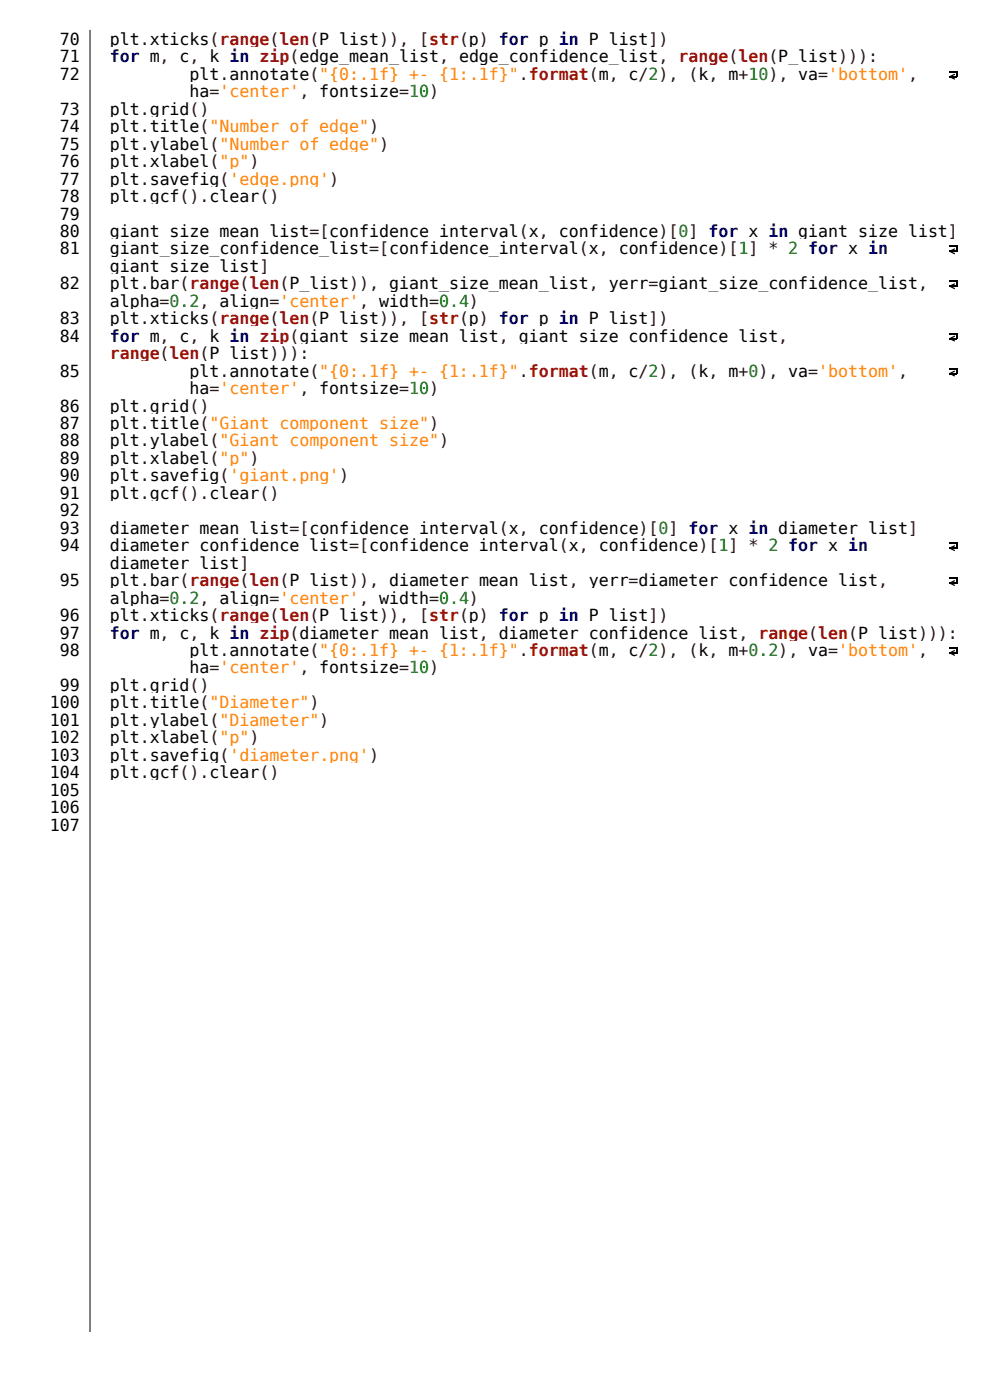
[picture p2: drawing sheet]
<svg xmlns="http://www.w3.org/2000/svg" width="210mm" height="297mm" viewBox="0 0 210 297" stroke-linecap="round" stroke-linejoin="round" font-family="sans-serif">
<path d="M202.5 15.7l-1 .6 1 .5" fill="none" stroke="#000" stroke-width=".26"/>
<path d="M201.3 16.1h1.6v.3h-1.6zM201.3 15.1h1.9v.2h-1.9zM202.9 15.3h.3v1.1h-.3z" fill="#000"/>
<g fill="#fff">
<path d="M6.3 17.5h196.9v3.7h-196.9z"/>
<path d="M40.2 17.5h4.2v3.7h-4.2z"/>
<path d="M44.4 17.5h2.2v3.7h-2.2z"/>
<path d="M46.6 17.5h16.9v3.7h-16.9z"/>
<path d="M63.5 17.5h2.1v3.7h-2.1z"/>
<path d="M65.6 17.5h2.1v3.7h-2.1z"/>
<path d="M67.7 17.5h17v3.7h-17z"/>
<path d="M84.7 17.5h2.1v3.7h-2.1z"/>
<path d="M86.8 17.5h4.2v3.7h-4.2z"/>
<path d="M91 17.5h2.1v3.7h-2.1z"/>
<path d="M93.1 17.5h2.1v3.7h-2.1z"/>
<path d="M95.2 17.5h108v3.7h-108z"/>
<path d="M12.7 21.2h10.6v3.7h-10.6z"/>
<path d="M23.3 21.2h6.3v3.7h-6.3z"/>
<path d="M29.6 21.2h2.1v3.7h-2.1z"/>
<path d="M31.7 21.2h8.5v3.7h-8.5z"/>
<path d="M40.2 21.2h4.2v3.7h-4.2z"/>
<path d="M44.4 21.2h2.2v3.7h-2.2z"/>
<path d="M46.6 21.2h156.6v3.7h-156.6z"/>
<path d="M12.7 24.9h10.6v3.7h-10.6z"/>
<path d="M23.3 24.9h6.3v3.7h-6.3z"/>
<path d="M29.6 24.9h2.1v3.7h-2.1z"/>
<path d="M31.7 24.9h10.6v3.7h-10.6z"/>
<path d="M42.3 24.9h2.1v3.7h-2.1z"/>
<path d="M44.4 24.9h33.9v3.7h-33.9z"/>
<path d="M78.3 24.9h2.1v3.7h-2.1z"/>
<path d="M80.4 24.9h2.1v3.7h-2.1z"/>
<path d="M82.5 24.9h120.7v3.7h-120.7z"/>
<path d="M12.7 28.6h10.6v3.7h-10.6z"/>
<path d="M23.3 28.6h6.3v3.7h-6.3z"/>
<path d="M29.6 28.6h2.1v3.7h-2.1z"/>
<path d="M31.7 28.6h12.7v3.7h-12.7z"/>
<path d="M44.4 28.6h2.2v3.7h-2.2z"/>
<path d="M46.6 28.6h33.8v3.7h-33.8z"/>
<path d="M80.4 28.6h2.1v3.7h-2.1z"/>
<path d="M82.5 28.6h2.2v3.7h-2.2z"/>
<path d="M84.7 28.6h118.5v3.7h-118.5z"/>
<path d="M12.7 32.3h10.6v3.7h-10.6z"/>
<path d="M23.3 32.3h6.3v3.7h-6.3z"/>
<path d="M29.6 32.3h2.1v3.7h-2.1z"/>
<path d="M31.7 32.3h12.7v3.7h-12.7z"/>
<path d="M44.4 32.3h2.2v3.7h-2.2z"/>
<path d="M46.6 32.3h6.3v3.7h-6.3z"/>
<path d="M52.9 32.3h2.1v3.7h-2.1z"/>
<path d="M55 32.3h2.1v3.7h-2.1z"/>
<path d="M57.1 32.3h146.1v3.7h-146.1z"/>
<path d="M12.7 36h10.6v3.7h-10.6z"/>
<path d="M23.3 36h6.3v3.7h-6.3z"/>
<path d="M29.6 36h2.1v3.7h-2.1z"/>
<path d="M31.7 36h14.9v3.7h-14.9z"/>
<path d="M46.6 36h2.1v3.7h-2.1z"/>
<path d="M48.7 36h21.1v3.7h-21.1z"/>
<path d="M69.8 36h2.2v3.7h-2.2z"/>
<path d="M72 36h2.1v3.7h-2.1z"/>
<path d="M74.1 36h129.1v3.7h-129.1z"/>
<path d="M12.7 39.7h10.6v3.7h-10.6z"/>
<path d="M23.3 39.7h6.3v3.7h-6.3z"/>
<path d="M29.6 39.7h2.1v3.7h-2.1z"/>
<path d="M31.7 39.7h6.4v3.7h-6.4z"/>
<path d="M38.1 39.7h6.3v3.7h-6.3z"/>
<path d="M44.4 39.7h10.6v3.7h-10.6z"/>
<path d="M55 39.7h4.3v3.7h-4.3z"/>
<path d="M59.3 39.7h2.1v3.7h-2.1z"/>
<path d="M61.4 39.7h141.8v3.7h-141.8z"/>
<path d="M12.7 43.4h10.6v3.7h-10.6z"/>
<path d="M23.3 43.4h2.1v3.7h-2.1z"/>
<path d="M25.4 43.4h177.8v3.7h-177.8z"/>
<path d="M12.7 47.1h10.6v3.7h-10.6z"/>
<path d="M23.3 47.1h42.3v3.7h-42.3z"/>
<path d="M65.6 47.1h4.2v3.7h-4.2z"/>
<path d="M69.8 47.1h40.3v3.7h-40.3z"/>
<path d="M110.1 47.1h2.1v3.7h-2.1z"/>
<path d="M112.2 47.1h2.1v3.7h-2.1z"/>
<path d="M114.3 47.1h2.1v3.7h-2.1z"/>
<path d="M116.4 47.1h2.1v3.7h-2.1z"/>
<path d="M118.5 47.1h21.2v3.7h-21.2z"/>
<path d="M139.7 47.1h4.2v3.7h-4.2z"/>
<path d="M143.9 47.1h2.1v3.7h-2.1z"/>
<path d="M146 47.1h2.2v3.7h-2.2z"/>
<path d="M148.2 47.1h2.1v3.7h-2.1z"/>
<path d="M150.3 47.1h6.3v3.7h-6.3z"/>
<path d="M156.6 47.1h2.1v3.7h-2.1z"/>
<path d="M158.7 47.1h2.2v3.7h-2.2z"/>
<path d="M160.9 47.1h2.1v3.7h-2.1z"/>
<path d="M163 47.1h4.2v3.7h-4.2z"/>
<path d="M167.2 47.1h2.1v3.7h-2.1z"/>
<path d="M169.3 47.1h31.8v3.7h-31.8z"/>
<path d="M201.1 47.1h2.1v3.7h-2.1z"/>
<path d="M203.2 47.1h2.1v3.7h-2.1z"/>
<path d="M12.7 50.8h10.6v3.7h-10.6z"/>
<path d="M23.3 50.8h55v3.7h-55z"/>
<path d="M78.3 50.8h4.2v3.7h-4.2z"/>
<path d="M82.5 50.8h40.3v3.7h-40.3z"/>
<path d="M122.8 50.8h2.1v3.7h-2.1z"/>
<path d="M124.9 50.8h2.1v3.7h-2.1z"/>
<path d="M127 50.8h2.1v3.7h-2.1z"/>
<path d="M129.1 50.8h2.1v3.7h-2.1z"/>
<path d="M131.2 50.8h21.2v3.7h-21.2z"/>
<path d="M152.4 50.8h4.2v3.7h-4.2z"/>
<path d="M156.6 50.8h2.1v3.7h-2.1z"/>
<path d="M158.7 50.8h2.2v3.7h-2.2z"/>
<path d="M160.9 50.8h2.1v3.7h-2.1z"/>
<path d="M163 50.8h2.1v3.7h-2.1z"/>
<path d="M165.1 50.8h2.1v3.7h-2.1z"/>
<path d="M167.2 50.8h2.1v3.7h-2.1z"/>
<path d="M169.3 50.8h2.1v3.7h-2.1z"/>
<path d="M171.4 50.8h6.4v3.7h-6.4z"/>
<path d="M177.8 50.8h2.1v3.7h-2.1z"/>
<path d="M179.9 50.8h2.1v3.7h-2.1z"/>
<path d="M182 50.8h2.1v3.7h-2.1z"/>
<path d="M184.1 50.8h4.3v3.7h-4.3z"/>
<path d="M188.4 50.8h2.1v3.7h-2.1z"/>
<path d="M190.5 50.8h2.1v3.7h-2.1z"/>
<path d="M192.6 50.8h10.6v3.7h-10.6z"/>
</g>
<path d="M202.5 52.8l-1 .5 1 .5" fill="none" stroke="#000" stroke-width=".26"/>
<path d="M201.3 53.2h1.6v.2h-1.6zM201.3 52.1h1.9v.3h-1.9zM202.9 52.4h.3v1h-.3z" fill="#000"/>
<g fill="#fff">
<path d="M23.3 54.5h31.7v3.7h-31.7z"/>
<path d="M55 54.5h2.1v3.7h-2.1z"/>
<path d="M57.1 54.5h2.2v3.7h-2.2z"/>
<path d="M59.3 54.5h143.9v3.7h-143.9z"/>
<path d="M12.7 58.2h10.6v3.7h-10.6z"/>
<path d="M23.3 58.2h6.3v3.7h-6.3z"/>
<path d="M29.6 58.2h2.1v3.7h-2.1z"/>
<path d="M31.7 58.2h6.4v3.7h-6.4z"/>
<path d="M38.1 58.2h2.1v3.7h-2.1z"/>
<path d="M40.2 58.2h10.6v3.7h-10.6z"/>
<path d="M50.8 58.2h2.1v3.7h-2.1z"/>
<path d="M52.9 58.2h6.4v3.7h-6.4z"/>
<path d="M59.3 58.2h2.1v3.7h-2.1z"/>
<path d="M61.4 58.2h12.7v3.7h-12.7z"/>
<path d="M74.1 58.2h6.3v3.7h-6.3z"/>
<path d="M80.4 58.2h2.1v3.7h-2.1z"/>
<path d="M82.5 58.2h42.4v3.7h-42.4z"/>
<path d="M124.9 58.2h2.1v3.7h-2.1z"/>
<path d="M127 58.2h2.1v3.7h-2.1z"/>
<path d="M129.1 58.2h8.5v3.7h-8.5z"/>
<path d="M137.6 58.2h2.1v3.7h-2.1z"/>
<path d="M139.7 58.2h55v3.7h-55z"/>
<path d="M194.7 58.2h2.1v3.7h-2.1z"/>
<path d="M196.8 58.2h2.2v3.7h-2.2z"/>
<path d="M199 58.2h2.1v3.7h-2.1z"/>
<path d="M201.1 58.2h2.1v3.7h-2.1z"/>
</g>
<path d="M202.5 60.2l-1 .5 1 .6" fill="none" stroke="#000" stroke-width=".26"/>
<path d="M201.3 59.5h1.9v.3h-1.9zM202.9 59.8h.3v1.1h-.3zM201.3 60.6h1.6v.3h-1.6z" fill="#000"/>
<g fill="#fff">
<path d="M23.3 61.9h10.6v3.7h-10.6z"/>
<path d="M33.9 61.9h2.1v3.7h-2.1z"/>
<path d="M36 61.9h6.3v3.7h-6.3z"/>
<path d="M42.3 61.9h2.1v3.7h-2.1z"/>
<path d="M44.4 61.9h2.2v3.7h-2.2z"/>
<path d="M46.6 61.9h10.5v3.7h-10.5z"/>
<path d="M57.1 61.9h2.2v3.7h-2.2z"/>
<path d="M59.3 61.9h16.9v3.7h-16.9z"/>
<path d="M76.2 61.9h2.1v3.7h-2.1z"/>
<path d="M78.3 61.9h2.1v3.7h-2.1z"/>
<path d="M80.4 61.9h10.6v3.7h-10.6z"/>
<path d="M91 61.9h2.1v3.7h-2.1z"/>
<path d="M93.1 61.9h6.4v3.7h-6.4z"/>
<path d="M99.5 61.9h2.1v3.7h-2.1z"/>
<path d="M101.6 61.9h2.1v3.7h-2.1z"/>
<path d="M103.7 61.9h99.5v3.7h-99.5z"/>
<path d="M12.7 65.6h10.6v3.7h-10.6z"/>
<path d="M23.3 65.6h6.3v3.7h-6.3z"/>
<path d="M29.6 65.6h2.1v3.7h-2.1z"/>
<path d="M31.7 65.6h12.7v3.7h-12.7z"/>
<path d="M44.4 65.6h2.2v3.7h-2.2z"/>
<path d="M46.6 65.6h10.5v3.7h-10.5z"/>
<path d="M57.1 65.6h2.2v3.7h-2.2z"/>
<path d="M59.3 65.6h6.3v3.7h-6.3z"/>
<path d="M65.6 65.6h2.1v3.7h-2.1z"/>
<path d="M67.7 65.6h12.7v3.7h-12.7z"/>
<path d="M80.4 65.6h6.4v3.7h-6.4z"/>
<path d="M86.8 65.6h2.1v3.7h-2.1z"/>
<path d="M88.9 65.6h2.1v3.7h-2.1z"/>
<path d="M91 65.6h6.4v3.7h-6.4z"/>
<path d="M97.4 65.6h2.1v3.7h-2.1z"/>
<path d="M99.5 65.6h2.1v3.7h-2.1z"/>
<path d="M101.6 65.6h2.1v3.7h-2.1z"/>
<path d="M103.7 65.6h2.1v3.7h-2.1z"/>
<path d="M105.8 65.6h6.4v3.7h-6.4z"/>
<path d="M112.2 65.6h2.1v3.7h-2.1z"/>
<path d="M114.3 65.6h2.1v3.7h-2.1z"/>
<path d="M116.4 65.6h2.1v3.7h-2.1z"/>
<path d="M118.5 65.6h4.3v3.7h-4.3z"/>
<path d="M122.8 65.6h2.1v3.7h-2.1z"/>
<path d="M124.9 65.6h12.7v3.7h-12.7z"/>
<path d="M137.6 65.6h4.2v3.7h-4.2z"/>
<path d="M141.8 65.6h2.1v3.7h-2.1z"/>
<path d="M143.9 65.6h59.3v3.7h-59.3z"/>
<path d="M12.7 69.3h10.6v3.7h-10.6z"/>
<path d="M23.3 69.3h6.3v3.7h-6.3z"/>
<path d="M29.6 69.3h2.1v3.7h-2.1z"/>
<path d="M31.7 69.3h2.2v3.7h-2.2z"/>
<path d="M33.9 69.3h2.1v3.7h-2.1z"/>
<path d="M36 69.3h2.1v3.7h-2.1z"/>
<path d="M38.1 69.3h2.1v3.7h-2.1z"/>
<path d="M40.2 69.3h2.1v3.7h-2.1z"/>
<path d="M42.3 69.3h2.1v3.7h-2.1z"/>
<path d="M44.4 69.3h2.2v3.7h-2.2z"/>
<path d="M46.6 69.3h2.1v3.7h-2.1z"/>
<path d="M48.7 69.3h4.2v3.7h-4.2z"/>
<path d="M52.9 69.3h2.1v3.7h-2.1z"/>
<path d="M55 69.3h6.4v3.7h-6.4z"/>
<path d="M61.4 69.3h2.1v3.7h-2.1z"/>
<path d="M63.5 69.3h42.3v3.7h-42.3z"/>
<path d="M105.8 69.3h2.1v3.7h-2.1z"/>
<path d="M107.9 69.3h2.2v3.7h-2.2z"/>
<path d="M110.1 69.3h55v3.7h-55z"/>
<path d="M165.1 69.3h2.1v3.7h-2.1z"/>
<path d="M167.2 69.3h2.1v3.7h-2.1z"/>
<path d="M169.3 69.3h2.1v3.7h-2.1z"/>
<path d="M171.4 69.3h31.8v3.7h-31.8z"/>
</g>
<path d="M202.5 71.3l-1 .5 1 .6" fill="none" stroke="#000" stroke-width=".26"/>
<path d="M201.3 71.7h1.6v.3h-1.6zM201.3 70.6h1.9v.3h-1.9zM202.9 70.9h.3v1.1h-.3z" fill="#000"/>
<g fill="#fff">
<path d="M23.3 73h10.6v3.7h-10.6z"/>
<path d="M33.9 73h2.1v3.7h-2.1z"/>
<path d="M36 73h6.3v3.7h-6.3z"/>
<path d="M42.3 73h2.1v3.7h-2.1z"/>
<path d="M44.4 73h12.7v3.7h-12.7z"/>
<path d="M57.1 73h8.5v3.7h-8.5z"/>
<path d="M65.6 73h2.1v3.7h-2.1z"/>
<path d="M67.7 73h135.5v3.7h-135.5z"/>
<path d="M12.7 76.7h10.6v3.7h-10.6z"/>
<path d="M23.3 76.7h16.9v3.7h-16.9z"/>
<path d="M40.2 76.7h6.4v3.7h-6.4z"/>
<path d="M46.6 76.7h2.1v3.7h-2.1z"/>
<path d="M48.7 76.7h16.9v3.7h-16.9z"/>
<path d="M65.6 76.7h2.1v3.7h-2.1z"/>
<path d="M67.7 76.7h42.4v3.7h-42.4z"/>
<path d="M110.1 76.7h2.1v3.7h-2.1z"/>
<path d="M112.2 76.7h12.7v3.7h-12.7z"/>
<path d="M124.9 76.7h2.1v3.7h-2.1z"/>
<path d="M127 76.7h2.1v3.7h-2.1z"/>
<path d="M129.1 76.7h2.1v3.7h-2.1z"/>
<path d="M131.2 76.7h2.1v3.7h-2.1z"/>
<path d="M133.3 76.7h2.2v3.7h-2.2z"/>
<path d="M135.5 76.7h2.1v3.7h-2.1z"/>
<path d="M137.6 76.7h2.1v3.7h-2.1z"/>
<path d="M139.7 76.7h4.2v3.7h-4.2z"/>
<path d="M143.9 76.7h2.1v3.7h-2.1z"/>
<path d="M146 76.7h2.2v3.7h-2.2z"/>
<path d="M148.2 76.7h2.1v3.7h-2.1z"/>
<path d="M150.3 76.7h2.1v3.7h-2.1z"/>
<path d="M152.4 76.7h2.1v3.7h-2.1z"/>
<path d="M154.5 76.7h2.1v3.7h-2.1z"/>
<path d="M156.6 76.7h2.1v3.7h-2.1z"/>
<path d="M158.7 76.7h2.2v3.7h-2.2z"/>
<path d="M160.9 76.7h4.2v3.7h-4.2z"/>
<path d="M165.1 76.7h2.1v3.7h-2.1z"/>
<path d="M167.2 76.7h4.2v3.7h-4.2z"/>
<path d="M171.4 76.7h2.2v3.7h-2.2z"/>
<path d="M173.6 76.7h16.9v3.7h-16.9z"/>
<path d="M190.5 76.7h2.1v3.7h-2.1z"/>
<path d="M192.6 76.7h2.1v3.7h-2.1z"/>
<path d="M194.7 76.7h2.1v3.7h-2.1z"/>
<path d="M196.8 76.7h6.4v3.7h-6.4z"/>
</g>
<path d="M202.5 78.7l-1 .5 1 .6" fill="none" stroke="#000" stroke-width=".26"/>
<path d="M201.3 79.1h1.6v.3h-1.6zM201.3 78.1h1.9v.2h-1.9zM202.9 78.3h.3v1.1h-.3z" fill="#000"/>
<g fill="#fff">
<path d="M6.3 80.4h196.9v3.7h-196.9z"/>
<path d="M40.2 80.4h4.2v3.7h-4.2z"/>
<path d="M44.4 80.4h2.2v3.7h-2.2z"/>
<path d="M46.6 80.4h16.9v3.7h-16.9z"/>
<path d="M63.5 80.4h2.1v3.7h-2.1z"/>
<path d="M65.6 80.4h2.1v3.7h-2.1z"/>
<path d="M67.7 80.4h17v3.7h-17z"/>
<path d="M84.7 80.4h2.1v3.7h-2.1z"/>
<path d="M86.8 80.4h4.2v3.7h-4.2z"/>
<path d="M91 80.4h2.1v3.7h-2.1z"/>
<path d="M93.1 80.4h2.1v3.7h-2.1z"/>
<path d="M95.2 80.4h108v3.7h-108z"/>
<path d="M12.7 84.1h10.6v3.7h-10.6z"/>
<path d="M23.3 84.1h6.3v3.7h-6.3z"/>
<path d="M29.6 84.1h2.1v3.7h-2.1z"/>
<path d="M31.7 84.1h8.5v3.7h-8.5z"/>
<path d="M40.2 84.1h4.2v3.7h-4.2z"/>
<path d="M44.4 84.1h2.2v3.7h-2.2z"/>
<path d="M46.6 84.1h156.6v3.7h-156.6z"/>
<path d="M12.7 87.8h10.6v3.7h-10.6z"/>
<path d="M23.3 87.8h6.3v3.7h-6.3z"/>
<path d="M29.6 87.8h2.1v3.7h-2.1z"/>
<path d="M31.7 87.8h10.6v3.7h-10.6z"/>
<path d="M42.3 87.8h2.1v3.7h-2.1z"/>
<path d="M44.4 87.8h46.6v3.7h-46.6z"/>
<path d="M91 87.8h2.1v3.7h-2.1z"/>
<path d="M93.1 87.8h2.1v3.7h-2.1z"/>
<path d="M95.2 87.8h108v3.7h-108z"/>
<path d="M12.7 91.5h10.6v3.7h-10.6z"/>
<path d="M23.3 91.5h6.3v3.7h-6.3z"/>
<path d="M29.6 91.5h2.1v3.7h-2.1z"/>
<path d="M31.7 91.5h12.7v3.7h-12.7z"/>
<path d="M44.4 91.5h2.2v3.7h-2.2z"/>
<path d="M46.6 91.5h46.5v3.7h-46.5z"/>
<path d="M93.1 91.5h2.1v3.7h-2.1z"/>
<path d="M95.2 91.5h2.2v3.7h-2.2z"/>
<path d="M97.4 91.5h105.8v3.7h-105.8z"/>
<path d="M12.7 95.2h10.6v3.8h-10.6z"/>
<path d="M23.3 95.2h6.3v3.8h-6.3z"/>
<path d="M29.6 95.2h2.1v3.8h-2.1z"/>
<path d="M31.7 95.2h12.7v3.8h-12.7z"/>
<path d="M44.4 95.2h2.2v3.8h-2.2z"/>
<path d="M46.6 95.2h6.3v3.8h-6.3z"/>
<path d="M52.9 95.2h2.1v3.8h-2.1z"/>
<path d="M55 95.2h2.1v3.8h-2.1z"/>
<path d="M57.1 95.2h146.1v3.8h-146.1z"/>
<path d="M12.7 99h10.6v3.7h-10.6z"/>
<path d="M23.3 99h6.3v3.7h-6.3z"/>
<path d="M29.6 99h2.1v3.7h-2.1z"/>
<path d="M31.7 99h14.9v3.7h-14.9z"/>
<path d="M46.6 99h2.1v3.7h-2.1z"/>
<path d="M48.7 99h23.3v3.7h-23.3z"/>
<path d="M72 99h2.1v3.7h-2.1z"/>
<path d="M74.1 99h2.1v3.7h-2.1z"/>
<path d="M76.2 99h127v3.7h-127z"/>
<path d="M12.7 102.7h10.6v3.7h-10.6z"/>
<path d="M23.3 102.7h6.3v3.7h-6.3z"/>
<path d="M29.6 102.7h2.1v3.7h-2.1z"/>
<path d="M31.7 102.7h6.4v3.7h-6.4z"/>
<path d="M38.1 102.7h6.3v3.7h-6.3z"/>
<path d="M44.4 102.7h10.6v3.7h-10.6z"/>
<path d="M55 102.7h4.3v3.7h-4.3z"/>
<path d="M59.3 102.7h2.1v3.7h-2.1z"/>
<path d="M61.4 102.7h141.8v3.7h-141.8z"/>
<path d="M12.7 106.4h10.6v3.7h-10.6z"/>
<path d="M23.3 106.4h2.1v3.7h-2.1z"/>
<path d="M25.4 106.4h177.8v3.7h-177.8z"/>
<path d="M12.7 110.1h10.6v3.7h-10.6z"/>
<path d="M23.3 110.1h38.1v3.7h-38.1z"/>
<path d="M61.4 110.1h4.2v3.7h-4.2z"/>
<path d="M65.6 110.1h40.2v3.7h-40.2z"/>
<path d="M105.8 110.1h2.1v3.7h-2.1z"/>
<path d="M107.9 110.1h2.2v3.7h-2.2z"/>
<path d="M110.1 110.1h2.1v3.7h-2.1z"/>
<path d="M112.2 110.1h2.1v3.7h-2.1z"/>
<path d="M114.3 110.1h21.2v3.7h-21.2z"/>
<path d="M135.5 110.1h4.2v3.7h-4.2z"/>
<path d="M139.7 110.1h2.1v3.7h-2.1z"/>
<path d="M141.8 110.1h2.1v3.7h-2.1z"/>
<path d="M143.9 110.1h2.1v3.7h-2.1z"/>
<path d="M146 110.1h6.4v3.7h-6.4z"/>
<path d="M152.4 110.1h2.1v3.7h-2.1z"/>
<path d="M154.5 110.1h2.1v3.7h-2.1z"/>
<path d="M156.6 110.1h2.1v3.7h-2.1z"/>
<path d="M158.7 110.1h4.3v3.7h-4.3z"/>
<path d="M163 110.1h2.1v3.7h-2.1z"/>
<path d="M165.1 110.1h27.5v3.7h-27.5z"/>
<path d="M192.6 110.1h2.1v3.7h-2.1z"/>
<path d="M194.7 110.1h2.1v3.7h-2.1z"/>
<path d="M196.8 110.1h6.4v3.7h-6.4z"/>
<path d="M12.7 113.8h10.6v3.7h-10.6z"/>
<path d="M23.3 113.8h50.8v3.7h-50.8z"/>
<path d="M74.1 113.8h4.2v3.7h-4.2z"/>
<path d="M78.3 113.8h40.2v3.7h-40.2z"/>
<path d="M118.5 113.8h2.1v3.7h-2.1z"/>
<path d="M120.6 113.8h2.2v3.7h-2.2z"/>
<path d="M122.8 113.8h2.1v3.7h-2.1z"/>
<path d="M124.9 113.8h2.1v3.7h-2.1z"/>
<path d="M127 113.8h21.2v3.7h-21.2z"/>
<path d="M148.2 113.8h4.2v3.7h-4.2z"/>
<path d="M152.4 113.8h2.1v3.7h-2.1z"/>
<path d="M154.5 113.8h2.1v3.7h-2.1z"/>
<path d="M156.6 113.8h2.1v3.7h-2.1z"/>
<path d="M158.7 113.8h2.2v3.7h-2.2z"/>
<path d="M160.9 113.8h2.1v3.7h-2.1z"/>
<path d="M163 113.8h2.1v3.7h-2.1z"/>
<path d="M165.1 113.8h2.1v3.7h-2.1z"/>
<path d="M167.2 113.8h6.4v3.7h-6.4z"/>
<path d="M173.6 113.8h2.1v3.7h-2.1z"/>
<path d="M175.7 113.8h2.1v3.7h-2.1z"/>
<path d="M177.8 113.8h2.1v3.7h-2.1z"/>
<path d="M179.9 113.8h4.2v3.7h-4.2z"/>
<path d="M184.1 113.8h2.2v3.7h-2.2z"/>
<path d="M186.3 113.8h2.1v3.7h-2.1z"/>
<path d="M188.4 113.8h14.8v3.7h-14.8z"/>
</g>
<path d="M202.5 115.8l-1 .5 1 .5" fill="none" stroke="#000" stroke-width=".26"/>
<path d="M201.3 116.2h1.6v.2h-1.6zM201.3 115.1h1.9v.3h-1.9zM202.9 115.4h.3v1h-.3z" fill="#000"/>
<g fill="#fff">
<path d="M23.3 117.5h27.5v3.7h-27.5z"/>
<path d="M50.8 117.5h2.1v3.7h-2.1z"/>
<path d="M52.9 117.5h2.1v3.7h-2.1z"/>
<path d="M55 117.5h148.2v3.7h-148.2z"/>
<path d="M12.7 121.2h10.6v3.7h-10.6z"/>
<path d="M23.3 121.2h6.3v3.7h-6.3z"/>
<path d="M29.6 121.2h2.1v3.7h-2.1z"/>
<path d="M31.7 121.2h6.4v3.7h-6.4z"/>
<path d="M38.1 121.2h2.1v3.7h-2.1z"/>
<path d="M40.2 121.2h10.6v3.7h-10.6z"/>
<path d="M50.8 121.2h2.1v3.7h-2.1z"/>
<path d="M52.9 121.2h6.4v3.7h-6.4z"/>
<path d="M59.3 121.2h2.1v3.7h-2.1z"/>
<path d="M61.4 121.2h12.7v3.7h-12.7z"/>
<path d="M74.1 121.2h6.3v3.7h-6.3z"/>
<path d="M80.4 121.2h2.1v3.7h-2.1z"/>
<path d="M82.5 121.2h38.1v3.7h-38.1z"/>
<path d="M120.6 121.2h2.2v3.7h-2.2z"/>
<path d="M122.8 121.2h2.1v3.7h-2.1z"/>
<path d="M124.9 121.2h8.4v3.7h-8.4z"/>
<path d="M133.3 121.2h2.2v3.7h-2.2z"/>
<path d="M135.5 121.2h50.8v3.7h-50.8z"/>
<path d="M186.3 121.2h2.1v3.7h-2.1z"/>
<path d="M188.4 121.2h2.1v3.7h-2.1z"/>
<path d="M190.5 121.2h2.1v3.7h-2.1z"/>
<path d="M192.6 121.2h10.6v3.7h-10.6z"/>
</g>
<path d="M202.5 123.2l-1 .5 1 .5" fill="none" stroke="#000" stroke-width=".26"/>
<path d="M201.3 123.6h1.6v.2h-1.6zM201.3 122.5h1.9v.3h-1.9zM202.9 122.8h.3v1h-.3z" fill="#000"/>
<g fill="#fff">
<path d="M23.3 124.9h10.6v3.7h-10.6z"/>
<path d="M33.9 124.9h2.1v3.7h-2.1z"/>
<path d="M36 124.9h6.3v3.7h-6.3z"/>
<path d="M42.3 124.9h2.1v3.7h-2.1z"/>
<path d="M44.4 124.9h2.2v3.7h-2.2z"/>
<path d="M46.6 124.9h10.5v3.7h-10.5z"/>
<path d="M57.1 124.9h2.2v3.7h-2.2z"/>
<path d="M59.3 124.9h16.9v3.7h-16.9z"/>
<path d="M76.2 124.9h2.1v3.7h-2.1z"/>
<path d="M78.3 124.9h2.1v3.7h-2.1z"/>
<path d="M80.4 124.9h10.6v3.7h-10.6z"/>
<path d="M91 124.9h2.1v3.7h-2.1z"/>
<path d="M93.1 124.9h6.4v3.7h-6.4z"/>
<path d="M99.5 124.9h2.1v3.7h-2.1z"/>
<path d="M101.6 124.9h2.1v3.7h-2.1z"/>
<path d="M103.7 124.9h99.5v3.7h-99.5z"/>
<path d="M12.7 128.6h10.6v3.7h-10.6z"/>
<path d="M23.3 128.6h6.3v3.7h-6.3z"/>
<path d="M29.6 128.6h2.1v3.7h-2.1z"/>
<path d="M31.7 128.6h12.7v3.7h-12.7z"/>
<path d="M44.4 128.6h2.2v3.7h-2.2z"/>
<path d="M46.6 128.6h10.5v3.7h-10.5z"/>
<path d="M57.1 128.6h2.2v3.7h-2.2z"/>
<path d="M59.3 128.6h6.3v3.7h-6.3z"/>
<path d="M65.6 128.6h2.1v3.7h-2.1z"/>
<path d="M67.7 128.6h12.7v3.7h-12.7z"/>
<path d="M80.4 128.6h6.4v3.7h-6.4z"/>
<path d="M86.8 128.6h2.1v3.7h-2.1z"/>
<path d="M88.9 128.6h2.1v3.7h-2.1z"/>
<path d="M91 128.6h6.4v3.7h-6.4z"/>
<path d="M97.4 128.6h2.1v3.7h-2.1z"/>
<path d="M99.5 128.6h2.1v3.7h-2.1z"/>
<path d="M101.6 128.6h2.1v3.7h-2.1z"/>
<path d="M103.7 128.6h2.1v3.7h-2.1z"/>
<path d="M105.8 128.6h6.4v3.7h-6.4z"/>
<path d="M112.2 128.6h2.1v3.7h-2.1z"/>
<path d="M114.3 128.6h2.1v3.7h-2.1z"/>
<path d="M116.4 128.6h2.1v3.7h-2.1z"/>
<path d="M118.5 128.6h4.3v3.7h-4.3z"/>
<path d="M122.8 128.6h2.1v3.7h-2.1z"/>
<path d="M124.9 128.6h12.7v3.7h-12.7z"/>
<path d="M137.6 128.6h4.2v3.7h-4.2z"/>
<path d="M141.8 128.6h2.1v3.7h-2.1z"/>
<path d="M143.9 128.6h59.3v3.7h-59.3z"/>
<path d="M12.7 132.3h10.6v3.7h-10.6z"/>
<path d="M23.3 132.3h6.3v3.7h-6.3z"/>
<path d="M29.6 132.3h2.1v3.7h-2.1z"/>
<path d="M31.7 132.3h2.2v3.7h-2.2z"/>
<path d="M33.9 132.3h2.1v3.7h-2.1z"/>
<path d="M36 132.3h2.1v3.7h-2.1z"/>
<path d="M38.1 132.3h2.1v3.7h-2.1z"/>
<path d="M40.2 132.3h2.1v3.7h-2.1z"/>
<path d="M42.3 132.3h2.1v3.7h-2.1z"/>
<path d="M44.4 132.3h2.2v3.7h-2.2z"/>
<path d="M46.6 132.3h2.1v3.7h-2.1z"/>
<path d="M48.7 132.3h4.2v3.7h-4.2z"/>
<path d="M52.9 132.3h2.1v3.7h-2.1z"/>
<path d="M55 132.3h6.4v3.7h-6.4z"/>
<path d="M61.4 132.3h2.1v3.7h-2.1z"/>
<path d="M63.5 132.3h38.1v3.7h-38.1z"/>
<path d="M101.6 132.3h2.1v3.7h-2.1z"/>
<path d="M103.7 132.3h2.1v3.7h-2.1z"/>
<path d="M105.8 132.3h50.8v3.7h-50.8z"/>
<path d="M156.6 132.3h2.1v3.7h-2.1z"/>
<path d="M158.7 132.3h2.2v3.7h-2.2z"/>
<path d="M160.9 132.3h10.5v3.7h-10.5z"/>
<path d="M171.4 132.3h2.2v3.7h-2.2z"/>
<path d="M173.6 132.3h6.3v3.7h-6.3z"/>
<path d="M179.9 132.3h2.1v3.7h-2.1z"/>
<path d="M182 132.3h12.7v3.7h-12.7z"/>
<path d="M194.7 132.3h8.5v3.7h-8.5z"/>
<path d="M203.2 132.3h2.1v3.7h-2.1z"/>
<path d="M12.7 136h10.6v3.7h-10.6z"/>
<path d="M23.3 136h16.9v3.7h-16.9z"/>
<path d="M40.2 136h6.4v3.7h-6.4z"/>
<path d="M46.6 136h2.1v3.7h-2.1z"/>
<path d="M48.7 136h16.9v3.7h-16.9z"/>
<path d="M65.6 136h2.1v3.7h-2.1z"/>
<path d="M67.7 136h42.4v3.7h-42.4z"/>
<path d="M110.1 136h2.1v3.7h-2.1z"/>
<path d="M112.2 136h12.7v3.7h-12.7z"/>
<path d="M124.9 136h2.1v3.7h-2.1z"/>
<path d="M127 136h2.1v3.7h-2.1z"/>
<path d="M129.1 136h2.1v3.7h-2.1z"/>
<path d="M131.2 136h2.1v3.7h-2.1z"/>
<path d="M133.3 136h2.2v3.7h-2.2z"/>
<path d="M135.5 136h2.1v3.7h-2.1z"/>
<path d="M137.6 136h2.1v3.7h-2.1z"/>
<path d="M139.7 136h4.2v3.7h-4.2z"/>
<path d="M143.9 136h2.1v3.7h-2.1z"/>
<path d="M146 136h2.2v3.7h-2.2z"/>
<path d="M148.2 136h2.1v3.7h-2.1z"/>
<path d="M150.3 136h2.1v3.7h-2.1z"/>
<path d="M152.4 136h2.1v3.7h-2.1z"/>
<path d="M154.5 136h2.1v3.7h-2.1z"/>
<path d="M156.6 136h2.1v3.7h-2.1z"/>
<path d="M158.7 136h6.4v3.7h-6.4z"/>
<path d="M165.1 136h4.2v3.7h-4.2z"/>
<path d="M169.3 136h2.1v3.7h-2.1z"/>
<path d="M171.4 136h4.3v3.7h-4.3z"/>
<path d="M175.7 136h2.1v3.7h-2.1z"/>
<path d="M177.8 136h16.9v3.7h-16.9z"/>
<path d="M194.7 136h2.1v3.7h-2.1z"/>
<path d="M196.8 136h2.2v3.7h-2.2z"/>
<path d="M199 136h2.1v3.7h-2.1z"/>
<path d="M201.1 136h2.1v3.7h-2.1z"/>
</g>
<path d="M202.5 138l-1 .5 1 .5" fill="none" stroke="#000" stroke-width=".26"/>
<path d="M201.3 138.4h1.6v.2h-1.6zM201.3 137.3h1.9v.3h-1.9zM202.9 137.6h.3v1h-.3z" fill="#000"/>
<g fill="#fff">
<path d="M6.3 139.7h196.9v3.7h-196.9z"/>
<path d="M40.2 139.7h4.2v3.7h-4.2z"/>
<path d="M44.4 139.7h2.2v3.7h-2.2z"/>
<path d="M46.6 139.7h16.9v3.7h-16.9z"/>
<path d="M63.5 139.7h2.1v3.7h-2.1z"/>
<path d="M65.6 139.7h2.1v3.7h-2.1z"/>
<path d="M67.7 139.7h17v3.7h-17z"/>
<path d="M84.7 139.7h2.1v3.7h-2.1z"/>
<path d="M86.8 139.7h4.2v3.7h-4.2z"/>
<path d="M91 139.7h2.1v3.7h-2.1z"/>
<path d="M93.1 139.7h2.1v3.7h-2.1z"/>
<path d="M95.2 139.7h108v3.7h-108z"/>
<path d="M12.7 143.4h10.6v3.7h-10.6z"/>
<path d="M23.3 143.4h6.3v3.7h-6.3z"/>
<path d="M29.6 143.4h2.1v3.7h-2.1z"/>
<path d="M31.7 143.4h8.5v3.7h-8.5z"/>
<path d="M40.2 143.4h4.2v3.7h-4.2z"/>
<path d="M44.4 143.4h2.2v3.7h-2.2z"/>
<path d="M46.6 143.4h156.6v3.7h-156.6z"/>
<path d="M10.6 147.1h12.7v3.7h-12.7z"/>
<path d="M23.3 147.1h6.3v3.7h-6.3z"/>
<path d="M29.6 147.1h2.1v3.7h-2.1z"/>
<path d="M31.7 147.1h10.6v3.7h-10.6z"/>
<path d="M42.3 147.1h2.1v3.7h-2.1z"/>
<path d="M44.4 147.1h21.2v3.7h-21.2z"/>
<path d="M65.6 147.1h2.1v3.7h-2.1z"/>
<path d="M67.7 147.1h2.1v3.7h-2.1z"/>
<path d="M69.8 147.1h133.4v3.7h-133.4z"/>
<path d="M10.6 150.8h12.7v3.7h-12.7z"/>
<path d="M23.3 150.8h6.3v3.7h-6.3z"/>
<path d="M29.6 150.8h2.1v3.7h-2.1z"/>
<path d="M31.7 150.8h12.7v3.7h-12.7z"/>
<path d="M44.4 150.8h2.2v3.7h-2.2z"/>
<path d="M46.6 150.8h21.1v3.7h-21.1z"/>
<path d="M67.7 150.8h2.1v3.7h-2.1z"/>
<path d="M69.8 150.8h2.2v3.7h-2.2z"/>
<path d="M72 150.8h131.2v3.7h-131.2z"/>
<path d="M10.6 154.5h12.7v3.7h-12.7z"/>
<path d="M23.3 154.5h6.3v3.7h-6.3z"/>
<path d="M29.6 154.5h2.1v3.7h-2.1z"/>
<path d="M31.7 154.5h12.7v3.7h-12.7z"/>
<path d="M44.4 154.5h2.2v3.7h-2.2z"/>
<path d="M46.6 154.5h6.3v3.7h-6.3z"/>
<path d="M52.9 154.5h2.1v3.7h-2.1z"/>
<path d="M55 154.5h2.1v3.7h-2.1z"/>
<path d="M57.1 154.5h146.1v3.7h-146.1z"/>
<path d="M10.6 158.2h12.7v3.7h-12.7z"/>
<path d="M23.3 158.2h6.3v3.7h-6.3z"/>
<path d="M29.6 158.2h2.1v3.7h-2.1z"/>
<path d="M31.7 158.2h14.9v3.7h-14.9z"/>
<path d="M46.6 158.2h2.1v3.7h-2.1z"/>
<path d="M48.7 158.2h29.6v3.7h-29.6z"/>
<path d="M78.3 158.2h2.1v3.7h-2.1z"/>
<path d="M80.4 158.2h2.1v3.7h-2.1z"/>
<path d="M82.5 158.2h120.7v3.7h-120.7z"/>
<path d="M10.6 161.9h12.7v3.7h-12.7z"/>
<path d="M23.3 161.9h6.3v3.7h-6.3z"/>
<path d="M29.6 161.9h2.1v3.7h-2.1z"/>
<path d="M31.7 161.9h6.4v3.7h-6.4z"/>
<path d="M38.1 161.9h6.3v3.7h-6.3z"/>
<path d="M44.4 161.9h10.6v3.7h-10.6z"/>
<path d="M55 161.9h4.3v3.7h-4.3z"/>
<path d="M59.3 161.9h2.1v3.7h-2.1z"/>
<path d="M61.4 161.9h141.8v3.7h-141.8z"/>
<path d="M10.6 165.6h12.7v3.7h-12.7z"/>
<path d="M23.3 165.6h2.1v3.7h-2.1z"/>
<path d="M25.4 165.6h177.8v3.7h-177.8z"/>
<path d="M10.6 169.3h12.7v3.7h-12.7z"/>
<path d="M23.3 169.3h2.1v3.7h-2.1z"/>
<path d="M25.4 169.3h177.8v3.7h-177.8z"/>
<path d="M10.6 173h12.7v3.7h-12.7z"/>
<path d="M23.3 173h2.1v3.7h-2.1z"/>
<path d="M25.4 173h177.8v3.7h-177.8z"/>
</g>
<path d="M19.1 6.3v276.3" fill="none" stroke="#000" stroke-width=".21"/>
<g font-size="3.5">
<text x="12.7" y="9.5">70</text>
<text x="23.3" y="9.5">plt</text>
<text x="31.7" y="9.5">xticks</text>
<text x="67.7" y="9.5">P_list</text>
<text x="99.5" y="9.5">p</text>
<text x="114.3" y="9.5">p</text>
<text x="124.9" y="9.5">P_list</text>
<text x="12.7" y="13.2">71</text>
<text x="12.7" y="16.9">72</text>
<text x="31.7" y="13.2">m</text>
<text x="38.1" y="13.2">c</text>
<text x="40.2" y="16.9">plt</text>
<text x="44.4" y="13.2">k</text>
<text x="48.7" y="16.9">annotate</text>
<text x="63.5" y="13.2">edge_mean_list</text>
<text x="97.4" y="13.2">edge_confidence_list</text>
<text x="127" y="16.9">m</text>
<text x="133.3" y="16.9">c</text>
<text x="148.2" y="16.9">k</text>
<text x="154.5" y="16.9">m</text>
<text x="165.1" y="13.2">P_list</text>
<text x="169.3" y="16.9">va</text>
<text x="40.2" y="20.6">ha</text>
<text x="67.7" y="20.6">fontsize</text>
<text x="12.7" y="24.3">73</text>
<text x="12.7" y="28">74</text>
<text x="23.3" y="24.3">plt</text>
<text x="23.3" y="28">plt</text>
<text x="31.7" y="24.3">grid</text>
<text x="31.7" y="28">title</text>
<text x="12.7" y="31.8">75</text>
<text x="12.7" y="35.5">76</text>
<text x="23.3" y="31.8">plt</text>
<text x="23.3" y="35.5">plt</text>
<text x="31.7" y="31.8">ylabel</text>
<text x="31.7" y="35.5">xlabel</text>
<text x="12.7" y="39.2">77</text>
<text x="23.3" y="39.2">plt</text>
<text x="31.7" y="39.2">savefig</text>
<text x="12.7" y="42.9">78</text>
<text x="12.7" y="46.6">79</text>
<text x="23.3" y="42.9">plt</text>
<text x="31.7" y="42.9">gcf</text>
<text x="44.4" y="42.9">clear</text>
<text x="12.7" y="50.3">80</text>
<text x="12.7" y="54">81</text>
<text x="23.3" y="50.3">giant_size_mean_list</text>
<text x="23.3" y="54">giant_size_confidence_list</text>
<text x="69.8" y="50.3">confidence_interval</text>
<text x="82.5" y="54">confidence_interval</text>
<text x="112.2" y="50.3">x</text>
<text x="118.5" y="50.3">confidence</text>
<text x="124.9" y="54">x</text>
<text x="131.2" y="54">confidence</text>
<text x="158.7" y="50.3">x</text>
<text x="169.3" y="50.3">giant_size_list</text>
<text x="179.9" y="54">x</text>
<text x="23.3" y="57.7">giant_size_list</text>
<text x="12.7" y="61.4">82</text>
<text x="23.3" y="61.4">plt</text>
<text x="23.3" y="65.1">alpha</text>
<text x="31.7" y="61.4">bar</text>
<text x="46.6" y="65.1">align</text>
<text x="61.4" y="61.4">P_list</text>
<text x="80.4" y="65.1">width</text>
<text x="82.5" y="61.4">giant_size_mean_list</text>
<text x="129.1" y="61.4">yerr</text>
<text x="139.7" y="61.4">giant_size_confidence_list</text>
<text x="12.7" y="68.8">83</text>
<text x="23.3" y="68.8">plt</text>
<text x="31.7" y="68.8">xticks</text>
<text x="67.7" y="68.8">P_list</text>
<text x="99.5" y="68.8">p</text>
<text x="114.3" y="68.8">p</text>
<text x="124.9" y="68.8">P_list</text>
<text x="12.7" y="72.5">84</text>
<text x="31.7" y="72.5">m</text>
<text x="38.1" y="72.5">c</text>
<text x="44.4" y="72.5">k</text>
<text x="44.4" y="76.2">P_list</text>
<text x="63.5" y="72.5">giant_size_mean_list</text>
<text x="110.1" y="72.5">giant_size_confidence_list</text>
<text x="12.7" y="79.9">85</text>
<text x="40.2" y="79.9">plt</text>
<text x="40.2" y="83.6">ha</text>
<text x="48.7" y="79.9">annotate</text>
<text x="67.7" y="83.6">fontsize</text>
<text x="127" y="79.9">m</text>
<text x="133.3" y="79.9">c</text>
<text x="148.2" y="79.9">k</text>
<text x="154.5" y="79.9">m</text>
<text x="167.2" y="79.9">va</text>
<text x="12.7" y="87.3">86</text>
<text x="23.3" y="87.3">plt</text>
<text x="31.7" y="87.3">grid</text>
<text x="12.7" y="91">87</text>
<text x="12.7" y="94.7">88</text>
<text x="23.3" y="91">plt</text>
<text x="23.3" y="94.7">plt</text>
<text x="31.7" y="91">title</text>
<text x="31.7" y="94.7">ylabel</text>
<text x="12.7" y="98.4">89</text>
<text x="23.3" y="98.4">plt</text>
<text x="31.7" y="98.4">xlabel</text>
<text x="12.7" y="102.1">90</text>
<text x="12.7" y="105.8">91</text>
<text x="23.3" y="102.1">plt</text>
<text x="23.3" y="105.8">plt</text>
<text x="31.7" y="102.1">savefig</text>
<text x="31.7" y="105.8">gcf</text>
<text x="44.4" y="105.8">clear</text>
<text x="12.7" y="109.5">92</text>
<text x="12.7" y="113.2">93</text>
<text x="23.3" y="113.2">diameter_mean_list</text>
<text x="65.6" y="113.2">confidence_interval</text>
<text x="107.9" y="113.2">x</text>
<text x="114.3" y="113.2">confidence</text>
<text x="154.5" y="113.2">x</text>
<text x="165.1" y="113.2">diameter_list</text>
<text x="12.7" y="116.9">94</text>
<text x="23.3" y="116.9">diameter_confidence_list</text>
<text x="78.3" y="116.9">confidence_interval</text>
<text x="120.6" y="116.9">x</text>
<text x="127" y="116.9">confidence</text>
<text x="175.7" y="116.9">x</text>
<text x="12.7" y="124.4">95</text>
<text x="23.3" y="120.6">diameter_list</text>
<text x="23.3" y="124.4">plt</text>
<text x="31.7" y="124.4">bar</text>
<text x="61.4" y="124.4">P_list</text>
<text x="82.5" y="124.4">diameter_mean_list</text>
<text x="124.9" y="124.4">yerr</text>
<text x="135.5" y="124.4">diameter_confidence_list</text>
<text x="12.7" y="131.8">96</text>
<text x="23.3" y="128.1">alpha</text>
<text x="23.3" y="131.8">plt</text>
<text x="31.7" y="131.8">xticks</text>
<text x="46.6" y="128.1">align</text>
<text x="67.7" y="131.8">P_list</text>
<text x="80.4" y="128.1">width</text>
<text x="99.5" y="131.8">p</text>
<text x="114.3" y="131.8">p</text>
<text x="124.9" y="131.8">P_list</text>
<text x="12.7" y="135.5">97</text>
<text x="31.7" y="135.5">m</text>
<text x="38.1" y="135.5">c</text>
<text x="44.4" y="135.5">k</text>
<text x="63.5" y="135.5">diameter_mean_list</text>
<text x="105.8" y="135.5">diameter_confidence_list</text>
<text x="182" y="135.5">P_list</text>
<text x="12.7" y="139.2">98</text>
<text x="40.2" y="139.2">plt</text>
<text x="40.2" y="142.9">ha</text>
<text x="48.7" y="139.2">annotate</text>
<text x="67.7" y="142.9">fontsize</text>
<text x="127" y="139.2">m</text>
<text x="133.3" y="139.2">c</text>
<text x="148.2" y="139.2">k</text>
<text x="154.5" y="139.2">m</text>
<text x="171.4" y="139.2">va</text>
<text x="12.7" y="146.6">99</text>
<text x="23.3" y="146.6">plt</text>
<text x="31.7" y="146.6">grid</text>
<text x="10.6" y="150.3">100</text>
<text x="10.6" y="154">101</text>
<text x="23.3" y="150.3">plt</text>
<text x="23.3" y="154">plt</text>
<text x="31.7" y="150.3">title</text>
<text x="31.7" y="154">ylabel</text>
<text x="10.6" y="157.7">102</text>
<text x="10.6" y="161.4">103</text>
<text x="23.3" y="157.7">plt</text>
<text x="23.3" y="161.4">plt</text>
<text x="31.7" y="157.7">xlabel</text>
<text x="31.7" y="161.4">savefig</text>
<text x="10.6" y="165.1">104</text>
<text x="23.3" y="165.1">plt</text>
<text x="31.7" y="165.1">gcf</text>
<text x="44.4" y="165.1">clear</text>
<text x="10.6" y="168.8">105</text>
<text x="10.6" y="172.5">106</text>
<text x="10.6" y="176.2">107</text>
</g>
<g font-size="3.5" fill="#301010">
<text x="29.6" y="9.5">.</text>
<text x="44.4" y="9.5">(</text>
<text x="57.1" y="9.5">(</text>
<text x="65.6" y="9.5">(</text>
<text x="80.4" y="9.5">)), [</text>
<text x="97.4" y="9.5">(</text>
<text x="101.6" y="9.5">)</text>
<text x="137.6" y="9.5">])</text>
<text x="33.9" y="13.2">,</text>
<text x="40.2" y="13.2">,</text>
<text x="46.6" y="16.9">.</text>
<text x="61.4" y="13.2">(</text>
<text x="65.6" y="16.9">(</text>
<text x="93.1" y="13.2">,</text>
<text x="110.1" y="16.9">.</text>
<text x="124.9" y="16.9">(</text>
<text x="129.1" y="16.9">,</text>
<text x="135.5" y="16.9">/</text>
<text x="139.7" y="13.2">,</text>
<text x="139.7" y="16.9">), (</text>
<text x="150.3" y="16.9">,</text>
<text x="154.5" y="13.2">(</text>
<text x="156.6" y="16.9">+</text>
<text x="163" y="13.2">(</text>
<text x="163" y="16.9">),</text>
<text x="173.6" y="16.9">=</text>
<text x="177.8" y="13.2">))):</text>
<text x="192.6" y="16.9">,</text>
<text x="44.4" y="20.6">=</text>
<text x="63.5" y="20.6">,</text>
<text x="84.7" y="20.6">=</text>
<text x="91" y="20.6">)</text>
<text x="29.6" y="24.3">.</text>
<text x="29.6" y="28">.</text>
<text x="40.2" y="24.3">()</text>
<text x="42.3" y="28">(</text>
<text x="78.3" y="28">)</text>
<text x="29.6" y="31.8">.</text>
<text x="29.6" y="35.5">.</text>
<text x="44.4" y="31.8">(</text>
<text x="44.4" y="35.5">(</text>
<text x="52.9" y="35.5">)</text>
<text x="80.4" y="31.8">)</text>
<text x="29.6" y="39.2">.</text>
<text x="46.6" y="39.2">(</text>
<text x="69.8" y="39.2">)</text>
<text x="29.6" y="42.9">.</text>
<text x="38.1" y="42.9">().</text>
<text x="55" y="42.9">()</text>
<text x="65.6" y="50.3">=[</text>
<text x="78.3" y="54">=[</text>
<text x="110.1" y="50.3">(</text>
<text x="114.3" y="50.3">,</text>
<text x="122.8" y="54">(</text>
<text x="127" y="54">,</text>
<text x="139.7" y="50.3">)[</text>
<text x="146" y="50.3">]</text>
<text x="152.4" y="54">)[</text>
<text x="158.7" y="54">] *</text>
<text x="201.1" y="50.3">]</text>
<text x="55" y="57.7">]</text>
<text x="29.6" y="61.4">.</text>
<text x="33.9" y="65.1">=</text>
<text x="38.1" y="61.4">(</text>
<text x="42.3" y="65.1">,</text>
<text x="50.8" y="61.4">(</text>
<text x="57.1" y="65.1">=</text>
<text x="59.3" y="61.4">(</text>
<text x="74.1" y="61.4">)),</text>
<text x="76.2" y="65.1">,</text>
<text x="91" y="65.1">=</text>
<text x="99.5" y="65.1">)</text>
<text x="124.9" y="61.4">,</text>
<text x="137.6" y="61.4">=</text>
<text x="194.7" y="61.4">,</text>
<text x="29.6" y="68.8">.</text>
<text x="44.4" y="68.8">(</text>
<text x="57.1" y="68.8">(</text>
<text x="65.6" y="68.8">(</text>
<text x="80.4" y="68.8">)), [</text>
<text x="97.4" y="68.8">(</text>
<text x="101.6" y="68.8">)</text>
<text x="137.6" y="68.8">])</text>
<text x="33.9" y="72.5">,</text>
<text x="33.9" y="76.2">(</text>
<text x="40.2" y="72.5">,</text>
<text x="42.3" y="76.2">(</text>
<text x="57.1" y="76.2">))):</text>
<text x="61.4" y="72.5">(</text>
<text x="105.8" y="72.5">,</text>
<text x="165.1" y="72.5">,</text>
<text x="44.4" y="83.6">=</text>
<text x="46.6" y="79.9">.</text>
<text x="63.5" y="83.6">,</text>
<text x="65.6" y="79.9">(</text>
<text x="84.7" y="83.6">=</text>
<text x="91" y="83.6">)</text>
<text x="110.1" y="79.9">.</text>
<text x="124.9" y="79.9">(</text>
<text x="129.1" y="79.9">,</text>
<text x="135.5" y="79.9">/</text>
<text x="139.7" y="79.9">), (</text>
<text x="150.3" y="79.9">,</text>
<text x="156.6" y="79.9">+</text>
<text x="160.9" y="79.9">),</text>
<text x="171.4" y="79.9">=</text>
<text x="190.5" y="79.9">,</text>
<text x="29.6" y="87.3">.</text>
<text x="40.2" y="87.3">()</text>
<text x="29.6" y="91">.</text>
<text x="29.6" y="94.7">.</text>
<text x="42.3" y="91">(</text>
<text x="44.4" y="94.7">(</text>
<text x="91" y="91">)</text>
<text x="93.1" y="94.7">)</text>
<text x="29.6" y="98.4">.</text>
<text x="44.4" y="98.4">(</text>
<text x="52.9" y="98.4">)</text>
<text x="29.6" y="102.1">.</text>
<text x="29.6" y="105.8">.</text>
<text x="38.1" y="105.8">().</text>
<text x="46.6" y="102.1">(</text>
<text x="55" y="105.8">()</text>
<text x="72" y="102.1">)</text>
<text x="61.4" y="113.2">=[</text>
<text x="105.8" y="113.2">(</text>
<text x="110.1" y="113.2">,</text>
<text x="135.5" y="113.2">)[</text>
<text x="141.8" y="113.2">]</text>
<text x="192.6" y="113.2">]</text>
<text x="74.1" y="116.9">=[</text>
<text x="118.5" y="116.9">(</text>
<text x="122.8" y="116.9">,</text>
<text x="148.2" y="116.9">)[</text>
<text x="154.5" y="116.9">] *</text>
<text x="29.6" y="124.4">.</text>
<text x="38.1" y="124.4">(</text>
<text x="50.8" y="120.6">]</text>
<text x="50.8" y="124.4">(</text>
<text x="59.3" y="124.4">(</text>
<text x="74.1" y="124.4">)),</text>
<text x="120.6" y="124.4">,</text>
<text x="133.3" y="124.4">=</text>
<text x="186.3" y="124.4">,</text>
<text x="29.6" y="131.8">.</text>
<text x="33.9" y="128.1">=</text>
<text x="42.3" y="128.1">,</text>
<text x="44.4" y="131.8">(</text>
<text x="57.1" y="128.1">=</text>
<text x="57.1" y="131.8">(</text>
<text x="65.6" y="131.8">(</text>
<text x="76.2" y="128.1">,</text>
<text x="80.4" y="131.8">)), [</text>
<text x="91" y="128.1">=</text>
<text x="97.4" y="131.8">(</text>
<text x="99.5" y="128.1">)</text>
<text x="101.6" y="131.8">)</text>
<text x="137.6" y="131.8">])</text>
<text x="33.9" y="135.5">,</text>
<text x="40.2" y="135.5">,</text>
<text x="61.4" y="135.5">(</text>
<text x="101.6" y="135.5">,</text>
<text x="156.6" y="135.5">,</text>
<text x="171.4" y="135.5">(</text>
<text x="179.9" y="135.5">(</text>
<text x="194.7" y="135.5">))):</text>
<text x="44.4" y="142.9">=</text>
<text x="46.6" y="139.2">.</text>
<text x="63.5" y="142.9">,</text>
<text x="65.6" y="139.2">(</text>
<text x="84.7" y="142.9">=</text>
<text x="91" y="142.9">)</text>
<text x="110.1" y="139.2">.</text>
<text x="124.9" y="139.2">(</text>
<text x="129.1" y="139.2">,</text>
<text x="135.5" y="139.2">/</text>
<text x="139.7" y="139.2">), (</text>
<text x="150.3" y="139.2">,</text>
<text x="156.6" y="139.2">+</text>
<text x="165.1" y="139.2">),</text>
<text x="175.7" y="139.2">=</text>
<text x="194.7" y="139.2">,</text>
<text x="29.6" y="146.6">.</text>
<text x="40.2" y="146.6">()</text>
<text x="29.6" y="150.3">.</text>
<text x="29.6" y="154">.</text>
<text x="42.3" y="150.3">(</text>
<text x="44.4" y="154">(</text>
<text x="65.6" y="150.3">)</text>
<text x="67.7" y="154">)</text>
<text x="29.6" y="157.7">.</text>
<text x="29.6" y="161.4">.</text>
<text x="44.4" y="157.7">(</text>
<text x="46.6" y="161.4">(</text>
<text x="52.9" y="157.7">)</text>
<text x="78.3" y="161.4">)</text>
<text x="29.6" y="165.1">.</text>
<text x="38.1" y="165.1">().</text>
<text x="55" y="165.1">()</text>
</g>
<g font-size="3.5" fill="#911">
<text x="46.6" y="9.5">range</text>
<text x="59.3" y="9.5">len</text>
<text x="91" y="9.5">str</text>
<text x="55" y="13.2">zip</text>
<text x="112.2" y="16.9">format</text>
<text x="143.9" y="13.2">range</text>
<text x="156.6" y="13.2">len</text>
<text x="40.2" y="61.4">range</text>
<text x="52.9" y="61.4">len</text>
<text x="46.6" y="68.8">range</text>
<text x="59.3" y="68.8">len</text>
<text x="91" y="68.8">str</text>
<text x="23.3" y="76.2">range</text>
<text x="36" y="76.2">len</text>
<text x="55" y="72.5">zip</text>
<text x="112.2" y="79.9">format</text>
<text x="40.2" y="124.4">range</text>
<text x="52.9" y="124.4">len</text>
<text x="46.6" y="131.8">range</text>
<text x="59.3" y="131.8">len</text>
<text x="91" y="131.8">str</text>
<text x="55" y="135.5">zip</text>
<text x="160.9" y="135.5">range</text>
<text x="173.6" y="135.5">len</text>
<text x="112.2" y="139.2">format</text>
</g>
<g font-size="3.5" fill="#00007f">
<text x="105.8" y="9.5">for</text>
<text x="118.5" y="9.5">in</text>
<text x="23.3" y="13.2">for</text>
<text x="48.7" y="13.2">in</text>
<text x="150.3" y="50.3">for</text>
<text x="163" y="50.3">in</text>
<text x="171.4" y="54">for</text>
<text x="184.1" y="54">in</text>
<text x="105.8" y="68.8">for</text>
<text x="118.5" y="68.8">in</text>
<text x="23.3" y="72.5">for</text>
<text x="48.7" y="72.5">in</text>
<text x="146" y="113.2">for</text>
<text x="158.7" y="113.2">in</text>
<text x="167.2" y="116.9">for</text>
<text x="179.9" y="116.9">in</text>
<text x="105.8" y="131.8">for</text>
<text x="118.5" y="131.8">in</text>
<text x="23.3" y="135.5">for</text>
<text x="48.7" y="135.5">in</text>
</g>
<g font-size="3.5" fill="#ff8000">
<text x="67.7" y="16.9">&quot;{0:.1f} +- {1:.1f}&quot;</text>
<text x="175.7" y="16.9">'bottom'</text>
<text x="46.6" y="20.6">'center'</text>
<text x="44.4" y="28">&quot;Number of edge&quot;</text>
<text x="46.6" y="31.8">&quot;Number of edge&quot;</text>
<text x="46.6" y="35.5">&quot;p&quot;</text>
<text x="48.7" y="39.2">'edge.png'</text>
<text x="59.3" y="65.1">'center'</text>
<text x="46.6" y="83.6">'center'</text>
<text x="67.7" y="79.9">&quot;{0:.1f} +- {1:.1f}&quot;</text>
<text x="173.6" y="79.9">'bottom'</text>
<text x="44.4" y="91">&quot;Giant component size&quot;</text>
<text x="46.6" y="94.7">&quot;Giant component size&quot;</text>
<text x="46.6" y="98.4">&quot;p&quot;</text>
<text x="48.7" y="102.1">'giant.png'</text>
<text x="59.3" y="128.1">'center'</text>
<text x="46.6" y="142.9">'center'</text>
<text x="67.7" y="139.2">&quot;{0:.1f} +- {1:.1f}&quot;</text>
<text x="177.8" y="139.2">'bottom'</text>
<text x="44.4" y="150.3">&quot;Diameter&quot;</text>
<text x="46.6" y="154">&quot;Diameter&quot;</text>
<text x="46.6" y="157.7">&quot;p&quot;</text>
<text x="48.7" y="161.4">'diameter.png'</text>
</g>
<g font-size="3.5" fill="#007f00">
<text x="137.6" y="16.9">2</text>
<text x="158.7" y="16.9">10</text>
<text x="86.8" y="20.6">10</text>
<text x="143.9" y="50.3">0</text>
<text x="156.6" y="54">1</text>
<text x="167.2" y="54">2</text>
<text x="36" y="65.1">0.2</text>
<text x="93.1" y="65.1">0.4</text>
<text x="86.8" y="83.6">10</text>
<text x="137.6" y="79.9">2</text>
<text x="158.7" y="79.9">0</text>
<text x="139.7" y="113.2">0</text>
<text x="152.4" y="116.9">1</text>
<text x="163" y="116.9">2</text>
<text x="36" y="128.1">0.2</text>
<text x="93.1" y="128.1">0.4</text>
<text x="86.8" y="142.9">10</text>
<text x="137.6" y="139.2">2</text>
<text x="158.7" y="139.2">0.2</text>
</g>
</svg>
